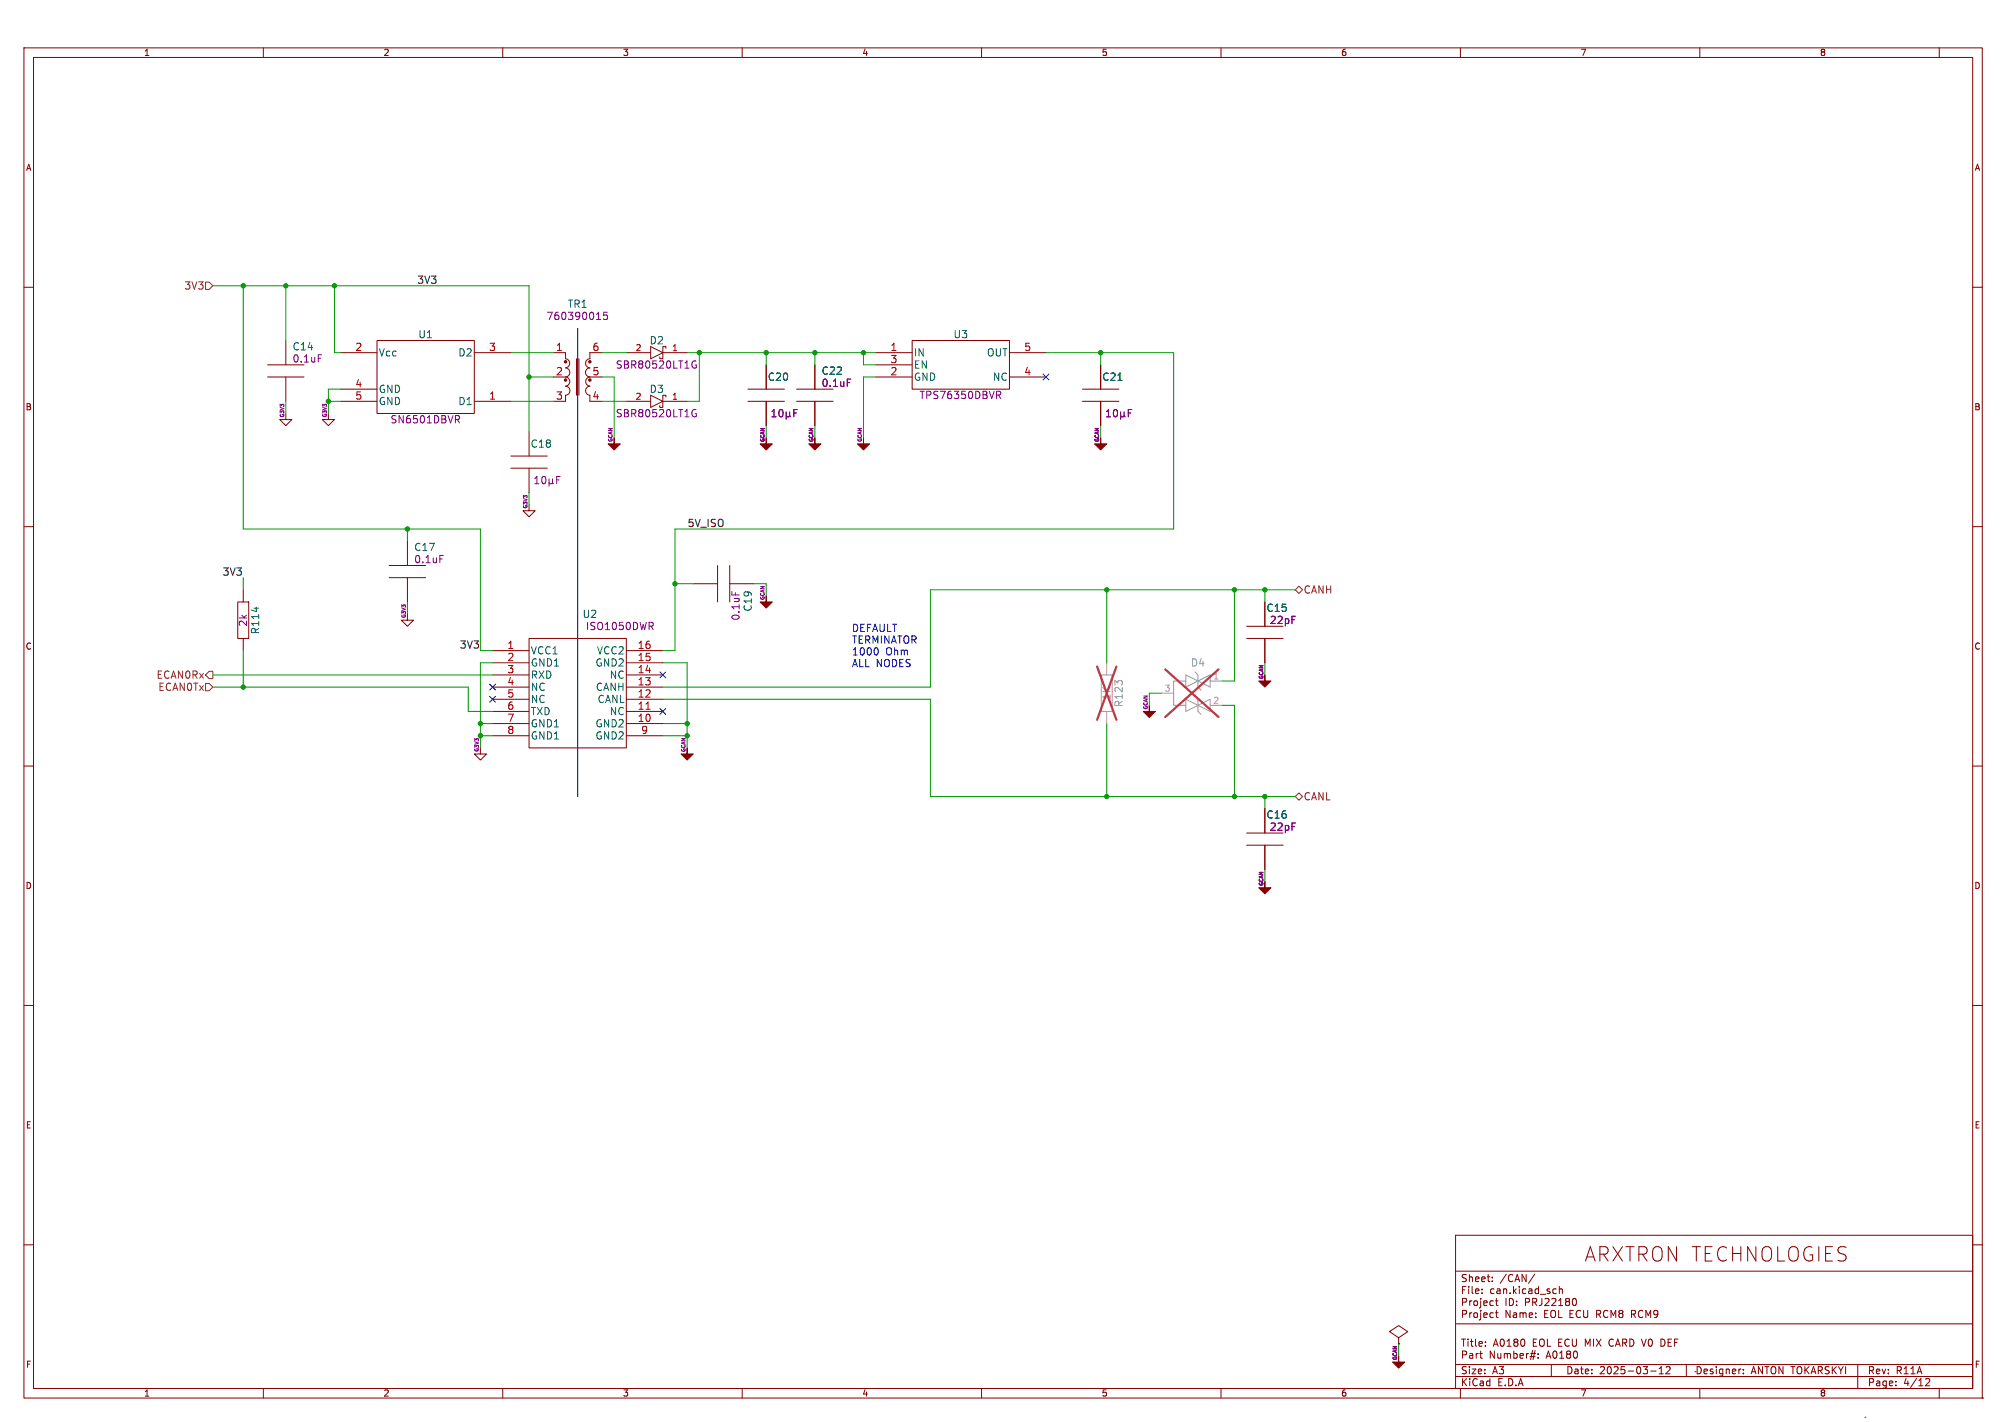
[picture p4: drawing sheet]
<svg xmlns="http://www.w3.org/2000/svg" width="420mm" height="297mm" viewBox="0 0 420 297" stroke-linecap="round" stroke-linejoin="round" font-family="sans-serif">
<g fill="none" stroke="#840000" stroke-width=".21">
<path d="M5 10h409v282h-409zM7 12h405v278h-405zM55 10v2M105 10v2M155 10v2M205 10v2M255 10v2M305 10v2M355 10v2M405 10v2M5 60h2M55.9 76.2h7.6"/>
<path d="M55.9 78.7h7.6M59.7 71.1v5.1M59.7 78.7v5.1M71.1 73.7h7.6M78.7 71.1h20.4v15.3h-20.4zM99.1 73.7h7.6M115.6 73.7h2.5v1.2a.95 .95 0 0 1 .9 1 .95 .95 0 0 1-.9 .9 .96 .96 0 0 1 .9 1 .96 .96 0 0 1-.9 .9M115.6 78.7h2.5M118.1 78.7a.95 .95 0 0 1 .9 1 .95 .95 0 0 1-.9 .9M120.4 74.9v7.7M120.9 74.9v7.7M123.2 78.7a.96 .96 0 0 0-.9 1 .96 .96 0 0 0 .9 1 .95 .95 0 0 0-.9 .9 .95 .95 0 0 0 .9 1"/>
<path d="M123.2 78.7h2.5M125.7 73.7h-2.5v1.2a.96 .96 0 0 0-.9 1 .96 .96 0 0 0 .9 .9 .95 .95 0 0 0-.9 1 .95 .95 0 0 0 .9 .9M130.8 73.7h5.1M135.9 72.4l2.5 1.3-2.5 1.2zM138.4 73.7h5.1M139.1 72.8v-.4h-.7v2.5h-.6v-.4M160 76.2v5.1M170.2 76.2v5.1M182.9 76.2h7.6M182.9 78.7h7.6M182.9 73.7h7.6M190.5 71.1h20.3v10.2h-20.3z"/>
<path d="M210.8 78.7h7.6M210.8 73.7h7.6M229.9 76.2v5.1M412 60h2M59.7 86.4v1.2h1.3l-1.3 1.3-1.3-1.3h1.3M68.6 86.4v1.2h1.2l-1.2 1.3-1.3-1.3h1.3M71.1 81.3h7.6M71.1 83.8h7.6M99.1 83.8h7.6M106.7 95.3h7.6M106.7 97.8h7.6M110.5 90.2v5.1"/>
<path d="M110.5 97.8v5.1M118.1 80.6a.96 .96 0 0 1 .9 1 .96 .96 0 0 1-.9 1v1.2h-2.5M123.2 83.8h2.5M130.8 83.8h5.1M135.9 82.6l2.5 1.2-2.5 1.3zM138.4 83.8h5.1M139.1 82.9v-.3h-.7v2.5h-.6v-.4M156.2 81.3h7.6M156.2 83.8h7.6M160 83.8v5.1M166.4 81.3h7.6M166.4 83.8h7.6"/>
<path d="M170.2 83.8v5.1M226.1 81.3h7.6M226.1 83.8h7.6M229.9 83.8v5.1M5 110h2M81.3 118.1h7.6M85.1 113v5.1M110.5 105.4v1.3h1.3l-1.3 1.3-1.3-1.3h1.3M149.9 118.1v7.6M152.4 118.1v7.6M412 110h2M49.7 125.7h2.2v7.7h-2.2z"/>
<path d="M50.8 123.2v2.5M50.8 133.4v2.5M81.3 120.7h7.6M85.1 128.3v1.2h1.3l-1.3 1.3-1.3-1.3h1.3M85.1 120.7v5M102.9 135.9h7.6M102.9 138.4h7.6M110.5 133.4h20.3v22.8h-20.3zM130.8 135.9h7.6M130.8 138.4h7.6M144.8 121.9h5.1M152.4 121.9h5.1"/>
<path d="M260.3 130.8h7.7M260.3 133.4h7.7M264.2 125.7v5.1M264.2 133.4v5M5 160h2M100.3 156.2v1.3h1.3l-1.3 1.3-1.2-1.3h1.2M102.9 141h7.6M102.9 143.5h7.6M102.9 146.1h7.6M102.9 148.6h7.6M102.9 151.1h7.6M102.9 153.7h7.6"/>
<path d="M130.8 141h7.6M130.8 143.5h7.6M130.8 146.1h7.6M130.8 148.6h7.6M130.8 151.1h7.6M130.8 153.7h7.6M412 160h2M260.3 174h7.7M260.3 176.5h7.7M264.2 168.9v5.1M264.2 176.5v5.1M5 210h2"/>
<path d="M412 210h2M304 258h108v32h-108zM5 260h2M292.1 279.4l1.9-1.3-1.9-1.2-1.9 1.2 1.9 1.3v1.3M304 276.5h108M304 265.5h108M309.5 270v.2M309.5 269.3v.1M311.7 267.5v.2M311.7 266.8v.1M312.3 271.7h.6M312.3 274.2h.6"/>
<path d="M312.5 271.2v1.3l.4 .2M312.5 273.7v1.3l.4 .2M320.5 266.1l-1.3 1.9M324.9 269.2l.1 .1M325 270.1l-.1 .1M325.7 268.7v1.5M325.7 269.3l.2-.1 .3 .1 .1 .9M328.7 271.2a.8 .8 0 0 1 .6 .7 .8 .8 0 0 1-.6 .8M412 260h2M55 290v2M105 290v2M155 290v2"/>
<path d="M205 290v2M255 290v2M292.1 280.7h.1M304 287.5h108M304 285h108M305 290v2M309 282.7h.6M309.4 283.7h.2M310.2 281v.2M310.2 280.3v.1M319.7 282.7h1M321.2 283.5v.2"/>
<path d="M321.2 282.8v.1M324 285v2.5M344.7 286.4h1.2M346.5 286.9h.9M346.5 285.9l.4-.5v1.5M347.9 285.6l.6-.2 .3 .5-.9 1h.9M352.2 285v2.5M355 290v2M363.4 285.9h.2M364.1 286.8v.1M364.1 286v.2M388 285v5"/>
<path d="M389.5 296h.1M395.9 289.3v.1M395.9 288.5v.2M402.2 288.1l.5-.2 .3 .5-.9 1h.9M405 290v2M414 292h.1"/>
</g>
<g fill="#840000" stroke="#840000" stroke-width=".21">
<path d="M142.2 157.5h1.3v-1.3v1.3h1.3l-1.3 1.3z"/>
<path d="M292.1 283.2v1.3h1.3l-1.3 1.2-1.3-1.2h1.3z"/>
<path d="M170.2 91.4v1.3h1.2l-1.2 1.3-1.3-1.3h1.3z"/>
<path d="M262.9 142.2h1.3v-1.2v1.2h1.2l-1.2 1.3z"/>
<path d="M128.3 91.4v1.3h1.2l-1.2 1.3-1.3-1.3h1.3z"/>
<path d="M264.2 184.2v1.2h1.2l-1.2 1.3-1.3-1.3h1.3z"/>
<path d="M160 124.5v1.2h1.3l-1.3 1.3-1.3-1.3h1.3z"/>
<path d="M229.9 91.4v1.3h1.2l-1.2 1.3-1.3-1.3h1.3z"/>
<path d="M240 147.3v1.3h1.3l-1.3 1.3-1.2-1.3h1.2z"/>
<path d="M160 91.4v1.3h1.3l-1.3 1.3-1.3-1.3h1.3z"/>
<path d="M180.3 91.4v1.3h1.3l-1.3 1.3-1.2-1.3h1.2z"/>
<circle cx="118.1" cy="75.6" r=".25"/>
<circle cx="123.2" cy="75.6" r=".25"/>
<circle cx="118.1" cy="79.4" r=".25"/>
<circle cx="123.2" cy="79.4" r=".25"/>
</g>
<g fill="none" stroke="#840084" stroke-width=".21">
<path d="M66.5 74.1h.7M124.6 66.7h.8M126.8 65.2h-.7l-.1 .7 .2-.1 .5 .1 .2 .2-.1 .5-.2 .1-.6-.1M145.1 76.2h.3v.6l-.4 .1-.4-.2M145.4 75.4h-.4l-.4 .2M177 79.2h.7M95.1 86.8h.6l.3 .3-.2 .4-.7 .1M95.5 87.6l.5 .7M111.7 99.9l.4-.4v1.5M113.4 99.6l.1-.1a.81 .81 0 0 1 .5 .8 .81 .81 0 0 1-.5 .7 1.01 1.01 0 0 1-.1-1.4zM117 99.5h-.7v1.5M145.1 86.4h.3v.6l-.4 .1-.4-.3"/>
<path d="M145.4 85.6l-.4-.1-.4 .3M161.2 87.1h.9M161.2 86l.5-.5v1.6M162.9 85.6l.1-.1a.81 .81 0 0 1 .6 .8 .81 .81 0 0 1-.6 .8 1.01 1.01 0 0 1-.1-1.5zM164.2 86.8l.2 .3h.3l.2-.3M164.2 86v1.6M164.9 86.8l.2 .3M164.9 86v.8M165.8 86.3h.5M166.5 85.5h-.7v1.6M208.1 81.7h.6l.3 .3-.1 .4-.8 .1M208.5 82.5l.5 .7"/>
<path d="M231.1 87.1h.8M231.1 86l.4-.5v1.6M232.7 85.7l.2-.2a.81 .81 0 0 1 .5 .8 .81 .81 0 0 1-.5 .8l-.2-.2-.2-.4zM234 86.8l.3 .3h.3l.2-.3M234 86v1.6M234.8 86.8l.2 .3M234.8 86v.8M235.6 86.3h.5M236.4 85.5h-.8v1.6M91.9 116h.7M111.7 101h.9M114.7 100.8l.2 .2h.3l.2-.2"/>
<path d="M114.7 100v1.5M115.4 100.8l.2 .2M115.4 100v.8M116.3 100.2h.5M135.9 130.8l.5 .7M136.4 130.1v.5M152.8 123.5v.8"/>
</g>
<g fill="none" stroke="#9c9b98" stroke-width=".21">
<path d="M231.1 138.4v2.6M230 141h2.3v7.6h-2.3zM231.1 148.6v2.5M242.6 144.8h2.5M247.6 142.2h-2.5v5.1h2.5M247.6 141l2.6 1.2-2.6 1.3zM247.6 146.1l2.6 1.2-2.6 1.3zM249.6 140.3l.6 .7v2.5l.6 .6M249.6 145.4l.6 .7v2.5l.6 .6M250.2 142.2l2.5-1.2v2.5zM250.2 147.3l2.5-1.2v2.5zM252.7 142.2h2.6"/>
<path d="M252.7 147.3h2.6"/>
</g>
<path d="M229.1 139.2l4.1 11.1M233.2 139.2l-4.1 11.1M243.4 139.8l11.1 10M254.5 139.8l-11.1 10" fill="none" stroke="#e12e31" stroke-width=".46"/>
<path d="M134.9 148.1h.9" fill="none" stroke="#a90000" stroke-width=".21"/>
<path d="M42.9 58.9h.8l.7 .8-.7 .8h-.8zM270.5 123.2l.8-.8 .7 .8-.7 .8zM42.9 142.7h.8l.7 .8-.7 .8h-.8zM42.9 141l.8-.8h.7v1.5h-.7zM270.5 166.4l.8-.8 .7 .8-.7 .7z" fill="none" stroke="#725600" stroke-width=".21"/>
<path d="M120.6 68.6v97.8M183.1 135.3a.95 .95 0 0 1 0 1.5" fill="none" stroke="#0000c2" stroke-width=".21"/>
<g fill="none" stroke="#009600" stroke-width=".21">
<path d="M44.4 59.7h66.1v30.5M50.8 59.7v50.8h49.5v25.4h2.6M59.7 59.7v11.4M69.8 59.7v14h1.3M106.7 73.7h8.9M110.5 78.7h5.1M125.7 73.7h5.1M125.7 78.7h2.6v12.7M143.5 73.7h39.4M146 73.7v10.1h-2.5M160 73.7v2.5M170.2 73.7v2.5"/>
<path d="M180.3 73.7v2.5h2.6M182.9 78.7h-2.6v12.7M218.4 73.7h26.7v36.8h-104.1v25.4h-2.6M229.9 73.7v2.5M59.7 83.8v2.6M68.6 83.8h2.5M71.1 81.3h-2.5v5.1M106.7 83.8h8.9M125.7 83.8h5.1M160 88.9v2.5M170.2 88.9v2.5M229.9 88.9v2.5"/>
<path d="M85.1 110.5v2.5M110.5 102.9v2.5M50.8 120.7v2.5M50.8 135.9v7.6M85.1 125.7v2.6M102.9 138.4h-2.6v17.8M138.4 138.4h5.1v17.8M141 121.9h3.8M157.5 121.9h2.5v2.6M231.1 123.2v15.2M257.8 123.2v19h-2.5M264.2 123.2v2.5"/>
<path d="M264.2 138.4v2.6M270.5 123.2h-76.2v20.3h-55.9M44.4 143.5h53.4v5.1h5.1M44.4 141h58.5M100.3 153.7h2.6M100.3 151.1h2.6M138.4 146.1h55.9v20.3h76.2M138.4 153.7h5.1M138.4 151.1h5.1M231.1 151.1v15.3M242.6 144.8h-2.6v2.5M255.3 147.3h2.5v19.1"/>
<path d="M264.2 166.4v2.5M264.2 181.6v2.6M292.1 280.7v2.5"/>
</g>
<path d="M217.8 78.1l1.2 1.2M219 78.1l-1.2 1.2M102.3 142.9l1.2 1.2M102.3 145.4l1.2 1.3M103.5 142.9l-1.2 1.2M103.5 145.4l-1.2 1.3M137.8 140.4l1.2 1.2M137.8 148l1.2 1.2M139 140.4l-1.2 1.2M139 148l-1.2 1.2" fill="none" stroke="#000084" stroke-width=".21"/>
<g fill="#009600" stroke="#009600" stroke-width=".21">
<circle cx="69.8" cy="59.7" r=".46"/>
<circle cx="59.7" cy="59.7" r=".46"/>
<circle cx="68.6" cy="83.8" r=".46"/>
<circle cx="110.5" cy="78.7" r=".46"/>
<circle cx="50.8" cy="59.7" r=".46"/>
<circle cx="264.2" cy="166.4" r=".46"/>
<circle cx="257.8" cy="166.4" r=".46"/>
<circle cx="264.2" cy="123.2" r=".46"/>
<circle cx="257.8" cy="123.2" r=".46"/>
<circle cx="231.1" cy="166.4" r=".46"/>
<circle cx="100.3" cy="153.7" r=".46"/>
<circle cx="146" cy="73.7" r=".46"/>
<circle cx="141" cy="121.9" r=".46"/>
<circle cx="143.5" cy="151.1" r=".46"/>
<circle cx="143.5" cy="153.7" r=".46"/>
<circle cx="170.2" cy="73.7" r=".46"/>
<circle cx="160" cy="73.7" r=".46"/>
<circle cx="229.9" cy="73.7" r=".46"/>
<circle cx="231.1" cy="123.2" r=".46"/>
<circle cx="180.3" cy="73.7" r=".46"/>
<circle cx="100.3" cy="151.1" r=".46"/>
<circle cx="85.1" cy="110.5" r=".46"/>
<circle cx="50.8" cy="143.5" r=".46"/>
</g>
<text font-size="4.2" fill="#840000" x="330.9" y="263.7">ARXTRON TECHNOLOGIES</text>
<g font-size="2.1" fill="#0f0f0f">
<text x="87.1" y="59.4">3V3</text>
<text x="143.5" y="110.2">5V_ISO</text>
<text x="46.4" y="120.3">3V3</text>
<text x="96" y="135.6">3V3</text>
</g>
<g font-size="2.1" fill="#725600">
<text x="38.4" y="60.7">3V3</text>
<text x="272.2" y="124.2">CANH</text>
<text x="32.6" y="142">ECAN0Rx</text>
<text x="33" y="144.5">ECAN0Tx</text>
<text x="272.2" y="167.4">CANL</text>
</g>
<g font-size="2.1" fill="#840084">
<text x="118.5" y="64.5">TR1</text>
<text x="114" y="67">760390015</text>
<text x="61" y="75.9">0.1uF</text>
<text x="61" y="73.4">C14</text>
<text x="128.5" y="77.2">SBR80520LT1G</text>
<text x="171.5" y="81">0.1uF</text>
<text x="171.5" y="78.5">C22</text>
<text x="191.9" y="83.5">TPS76350DBVR</text>
<text x="81.5" y="88.6">SN6501DBVR</text>
<text x="128.5" y="87.4">SBR80520LT1G</text>
<text x="86.4" y="117.8">0.1uF</text>
<text x="86.4" y="115.3">C17</text>
<text x="51.8" y="131" transform="rotate(-90 51.8 131)">2k</text>
<text x="121.6" y="129.3">U2</text>
<text x="122.3" y="131.8">ISO1050DWR</text>
<text x="154.7" y="129.7" transform="rotate(-90 154.7 129.7)">0.1uF</text>
<text x="264.4" y="128">C15</text>
<text x="265.1" y="130.5">22pF</text>
<text x="264.4" y="171.2">C16</text>
<text x="265.1" y="173.7">22pF</text>
</g>
<g font-size="2.1" fill="#006464">
<text x="87.3" y="70.8">U1</text>
<text x="199.1" y="70.8">U3</text>
<text x="79" y="74.7">Vcc</text>
<text x="95.7" y="74.7">D2</text>
<text x="135.6" y="72.1">D2</text>
<text x="190.8" y="74.7">IN</text>
<text x="190.8" y="77.2">EN</text>
<text x="206.1" y="74.7">OUT</text>
<text x="79" y="82.3">GND</text>
<text x="135.6" y="82.3">D3</text>
<text x="160.3" y="79.7">C20</text>
<text x="190.8" y="79.7">GND</text>
<text x="207.3" y="79.7">NC</text>
<text x="230.1" y="79.7">C21</text>
<text x="79" y="84.8">GND</text>
<text x="95.7" y="84.8">D1</text>
<text x="110.7" y="93.7">C18</text>
<text x="157.2" y="127.8" transform="rotate(-90 157.2 127.8)">C19</text>
<text x="54.3" y="132.6" transform="rotate(-90 54.3 132.6)">R114</text>
<text x="110.7" y="136.9">VCC1</text>
<text x="124.6" y="136.9">VCC2</text>
<text x="110.7" y="139.4">GND1</text>
<text x="110.7" y="142">RXD</text>
<text x="124.3" y="139.4">GND2</text>
<text x="127.3" y="142">NC</text>
<text x="110.7" y="144.5">NC</text>
<text x="110.7" y="147">NC</text>
<text x="110.7" y="149.6">TXD</text>
<text x="124.4" y="144.5">CANH</text>
<text x="124.7" y="147">CANL</text>
<text x="127.3" y="149.6">NC</text>
<text x="110.7" y="152.1">GND1</text>
<text x="110.7" y="154.7">GND1</text>
<text x="124.3" y="152.1">GND2</text>
<text x="124.3" y="154.7">GND2</text>
</g>
<g font-size="2.1" fill="#a90000">
<text x="74.1" y="73.4">2</text>
<text x="102.1" y="73.4">3</text>
<text x="116" y="73.4">1</text>
<text x="123.7" y="73.4">6</text>
<text x="185.9" y="73.4">1</text>
<text x="185.9" y="75.9">3</text>
<text x="213.8" y="73.4">5</text>
<text x="74.1" y="81">4</text>
<text x="74.1" y="83.6">5</text>
<text x="102.1" y="83.6">1</text>
<text x="116" y="78.5">2</text>
<text x="116" y="83.6">3</text>
<text x="123.7" y="78.5">5</text>
<text x="123.7" y="83.6">4</text>
<text x="185.9" y="78.5">2</text>
<text x="213.8" y="78.5">4</text>
<text x="105.9" y="135.6">1</text>
<text x="133.1" y="135.6">16</text>
<text x="105.9" y="138.2">2</text>
<text x="105.9" y="140.7">3</text>
<text x="105.9" y="143.3">4</text>
<text x="133.1" y="138.2">15</text>
<text x="133.1" y="140.7">14</text>
<text x="133.1" y="143.3">13</text>
<text x="105.9" y="145.8">5</text>
<text x="105.9" y="148.3">6</text>
<text x="133.1" y="145.8">12</text>
<text x="133.1" y="148.3">11</text>
<text x="105.9" y="150.9">7</text>
<text x="105.9" y="153.4">8</text>
<text x="133.1" y="150.9">10</text>
<text x="133.8" y="153.4">9</text>
</g>
<g font-size="2.1" fill="#0000c2">
<text x="177.8" y="132.1">DEFAULT</text>
<text x="177.8" y="134.5">TERMINATOR</text>
<text x="177.8" y="137">1000</text>
<text x="184.9" y="137">Ohm</text>
<text x="177.8" y="139.5">ALL NODES</text>
</g>
<g font-size="2.1" fill="#939391">
<text x="248.6" y="139.4">D4</text>
<text x="234.7" y="147.8" transform="rotate(-90 234.7 147.8)">R123</text>
</g>
<text font-size="2.1" fill="#9c9b98" x="232.1" y="146.3" transform="rotate(-90 232.1 146.3)">1K</text>
<g font-size="2.1" fill="#840000">
<text x="305" y="268">Sheet:</text>
<text x="313.2" y="268">/CAN/</text>
<text x="305" y="270.5">File:</text>
<text x="305" y="273">Project</text>
<text x="305" y="275.5">Project</text>
<text x="311.1" y="270.5">can.kicad_sch</text>
<text x="314.2" y="273">ID:</text>
<text x="314.2" y="275.5">Name:</text>
<text x="318.4" y="273">PRJ22180</text>
<text x="322.4" y="275.5">EOL ECU RCM8</text>
<text x="341.1" y="275.5">RCM9</text>
<text x="305" y="281.5">Title:</text>
<text x="311.8" y="281.5">A0180</text>
<text x="320.1" y="281.5">EOL ECU MIX CARD V0 DEF</text>
<text x="305" y="287.2">Size:</text>
<text x="305" y="284">Part</text>
<text x="310.9" y="284">Number#:</text>
<text x="311.6" y="287.2">A3</text>
<text x="322.9" y="284">A0180</text>
<text x="327" y="287.2">Date:</text>
<text x="334" y="287.2">2025-03-12</text>
<text x="354" y="287.2">Designer:</text>
<text x="365.6" y="287.2">ANTON TOKARSKYI</text>
<text x="390" y="287.2">Rev:</text>
<text x="395.9" y="287.2">R11A</text>
<text x="305" y="289.7">KiCad</text>
<text x="312.7" y="289.7">E.D.A</text>
<text x="390" y="289.7">Page:</text>
<text x="397.5" y="289.7">4/12</text>
</g>
<g font-size="1.8" fill="#840000">
<text x="30" y="11.9">1</text>
<text x="80" y="11.9">2</text>
<text x="130" y="11.9">3</text>
<text x="180" y="11.9">4</text>
<text x="230" y="11.9">5</text>
<text x="280" y="11.9">6</text>
<text x="330" y="11.9">7</text>
<text x="380" y="11.9">8</text>
<text x="5.3" y="35.9">A</text>
<text x="412.3" y="35.9">A</text>
<text x="5.3" y="85.9">B</text>
<text x="412.2" y="85.9">B</text>
<text x="5.3" y="135.9">C</text>
<text x="412.2" y="135.9">C</text>
<text x="5.3" y="185.9">D</text>
<text x="412.2" y="185.9">D</text>
<text x="5.3" y="235.9">E</text>
<text x="412.3" y="235.9">E</text>
<text x="5.3" y="285.9">F</text>
<text x="412.3" y="285.9">F</text>
<text x="30" y="291.9">1</text>
<text x="80" y="291.9">2</text>
<text x="130" y="291.9">3</text>
<text x="180" y="291.9">4</text>
<text x="230" y="291.9">5</text>
<text x="280" y="291.9">6</text>
<text x="330" y="291.9">7</text>
<text x="380" y="291.9">8</text>
</g>
<g font-size="1.8" fill="#a90000">
<text x="132.6" y="73.4">2</text>
<text x="140.3" y="73.4">1</text>
<text x="132.6" y="83.6">2</text>
<text x="140.3" y="83.6">1</text>
</g>
<g font-size="1.8" fill="#a5a4a2">
<text x="253.3" y="142">1</text>
<text x="243.1" y="144.5">3</text>
<text x="253.3" y="147.1">2</text>
</g>
<g font-size="1.1" fill="#840084">
<text x="59.5" y="87.3" transform="rotate(-90 59.5 87.3)">G3V3</text>
<text x="68.4" y="87.3" transform="rotate(-90 68.4 87.3)">G3V3</text>
<text x="128.1" y="92.4" transform="rotate(-90 128.1 92.4)">GCAN</text>
<text x="159.9" y="92.4" transform="rotate(-90 159.9 92.4)">GCAN</text>
<text x="170" y="92.4" transform="rotate(-90 170 92.4)">GCAN</text>
<text x="180.2" y="92.4" transform="rotate(-90 180.2 92.4)">GCAN</text>
<text x="229.7" y="92.4" transform="rotate(-90 229.7 92.4)">GCAN</text>
<text x="110.3" y="106.4" transform="rotate(-90 110.3 106.4)">G3V3</text>
<text x="159.9" y="125.5" transform="rotate(-90 159.9 125.5)">GCAN</text>
<text x="84.9" y="129.2" transform="rotate(-90 84.9 129.2)">G3V3</text>
<text x="264" y="142" transform="rotate(-90 264 142)">GCAN</text>
<text x="239.9" y="148.3" transform="rotate(-90 239.9 148.3)">GCAN</text>
<text x="100.2" y="157.2" transform="rotate(-90 100.2 157.2)">G3V3</text>
<text x="143.4" y="157.2" transform="rotate(-90 143.4 157.2)">GCAN</text>
<text x="264" y="185.2" transform="rotate(-90 264 185.2)">GCAN</text>
<text x="291.9" y="284.2" transform="rotate(-90 291.9 284.2)">GCAN</text>
</g>
</svg>
